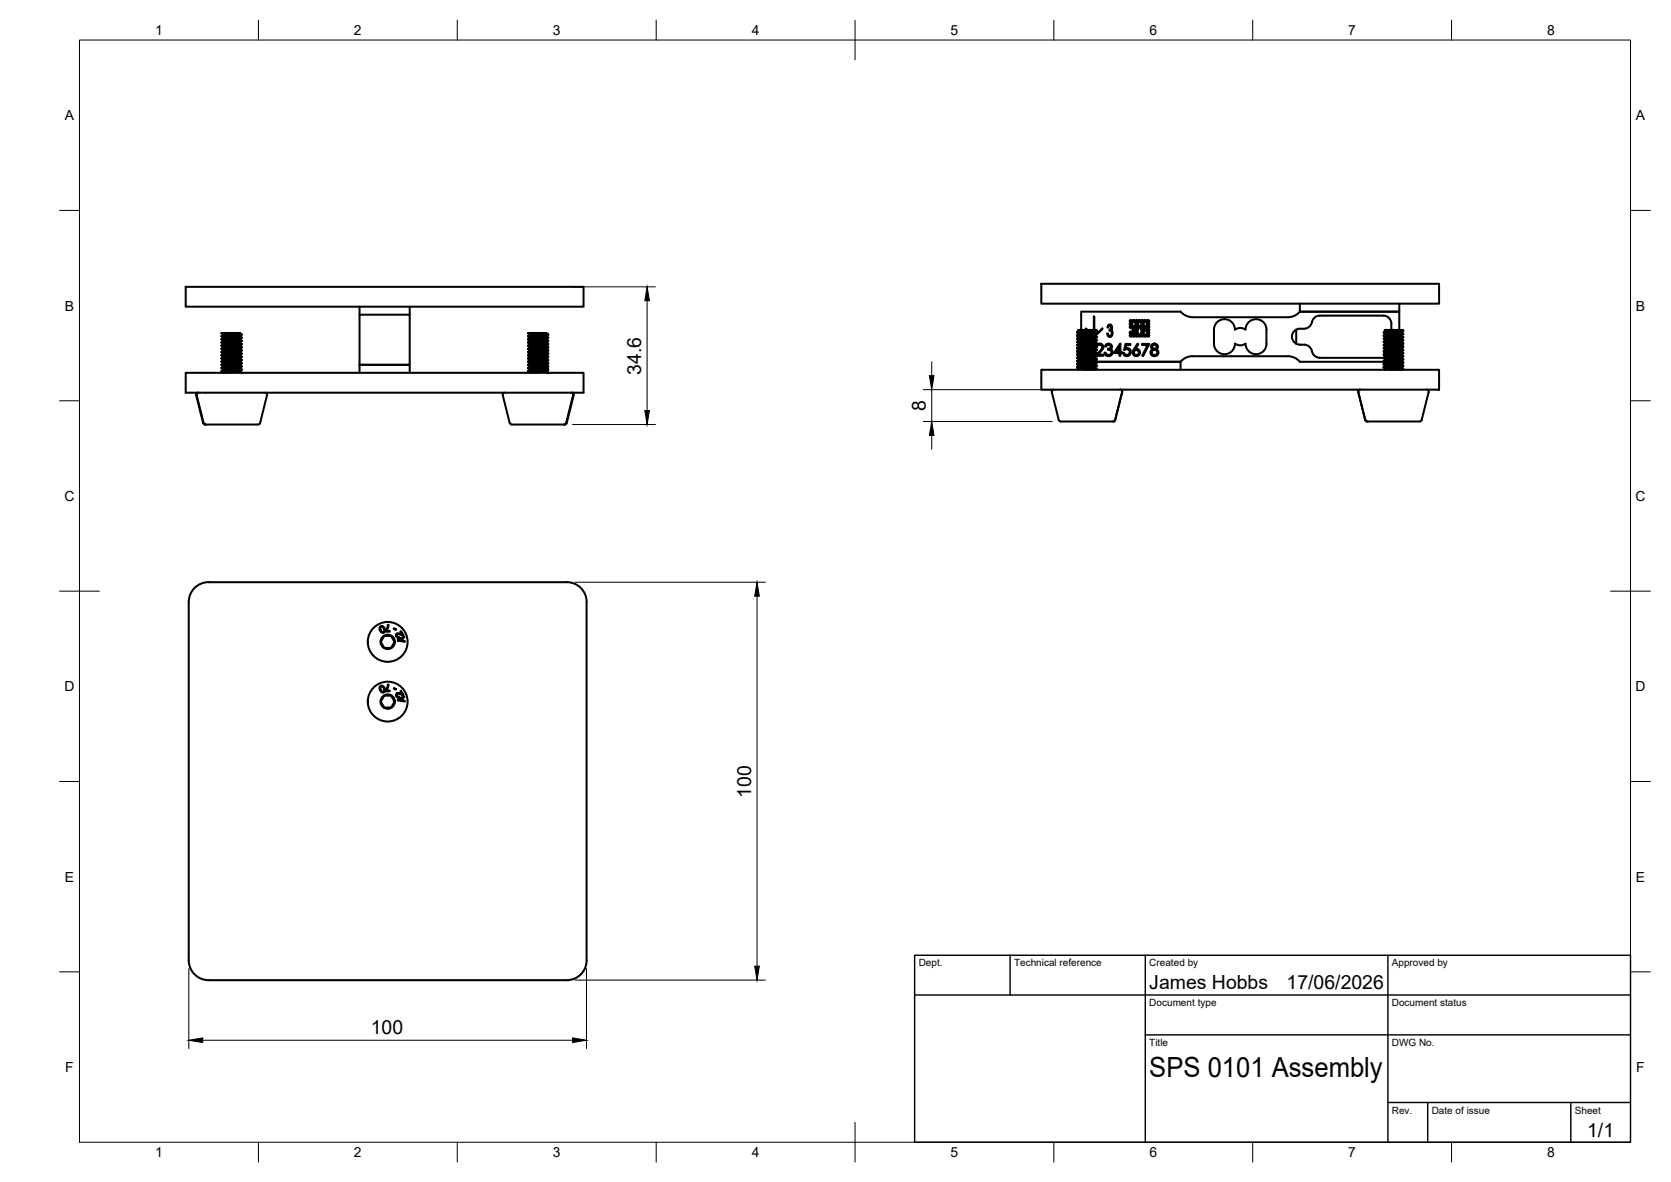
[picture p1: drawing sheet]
<svg xmlns="http://www.w3.org/2000/svg" width="420mm" height="297mm" viewBox="0 0 420 297" stroke-linecap="round" stroke-linejoin="round" font-family="sans-serif">
<!-- layer: Visible -->
<g fill="none" stroke="#000" stroke-width=".51">
<path d="M46.7 72.1h100v5h-100zM90.4 79.1h12.6v12.6h-12.6zM90.4 77.1v2M103 77.1v2M261.8 71.3h100v5h-100zM299.9 79.7l-1.7-.4-1.4-1h-25v4.6M326.8 78.3h25v4.6M326.8 76.3v2h25v-2M326.9 78.3l-1.4 1.1-1.7 .3h-23.9M347.8 79.3h-16a2.17 2.17 0 0 0-2.1 2.1 2.46 2.46 0 0 1-2.9 1.2M347.8 79.3a2 2 0 0 1 2 2v1.6M46.7 93.7h100v5h-100z"/>
<path d="M49.8 98.7l-.4 .2-.1 .4 1.8 7 .6 .4M49.9 98.7l-.3 .2-.2 .4 1.8 7 .5 .4M55.9 83.7h.2M55.9 93.3l-.2 .1 .5 .2M55.9 92.5h-.2l.5 .3M55.9 91.7h-.2l.5 .3M55.9 90.9h-.2l.5 .3M55.9 90.1l-.2 .1 .5 .2M55.9 89.3l-.2 .1 .5 .2M55.9 88.5h-.2l.5 .3M55.9 87.7h-.2l.5 .3M55.9 86.9h-.2l.5 .3"/>
<path d="M55.9 85.3l-.2 .1 .5 .2M55.9 84.5h-.2l.5 .3M55.9 83.7h-.2l.5 .3M55.9 83.7h-.2M55.9 93.4l.4 .2M55.9 92.5l.4 .3M55.9 91.7l.4 .3M55.9 91l.4 .2M55.9 90.2l.4 .2M55.9 89.4l.4 .2M55.9 88.5l.4 .3M55.9 87.7l.4 .3"/>
<path d="M55.9 87l.4 .2M55.9 85.4l.4 .2M55.9 84.5l.4 .3M55.9 83.7l.4 .3M55.9 83.7h.1M55.9 84.4v.1M55.9 85.2v.2M55.9 86.8v.1M55.9 87.6v.1M55.9 88.4v.1M55.9 89.2v.2M55.9 90v.1"/>
<path d="M55.9 90.8v.1M55.9 91.6v.1M55.9 92.4v.1M55.9 84.4l-.2 .1M55.9 85.2l-.2 .2M55.9 86l-.2 .1M55.9 86.8l-.2 .1M55.9 87.6l-.2 .1M55.9 88.4l-.2 .1M55.9 89.2l-.2 .2M55.9 90l-.2 .1M55.9 90.8l-.2 .1"/>
<path d="M55.9 91.6l-.2 .1M55.9 92.4l-.2 .1M55.9 93.2l-.2 .2M56.1 83.7h3.8M56.1 83.7h-.2M56.2 84.8v.1M56.2 85.6v.2M56.2 86.4v.2M56.2 87.2v.2M56.2 88v.1M56.2 88.8v.1M56.2 89.6v.2"/>
<path d="M56.2 90.4v.2M56.2 91.2v.2M56.2 92v.1M56.2 92.8v.1M56.2 93.6v.1M56.2 84.9l-.5 .3M56.2 85.8l-.5 .2M56.2 86.6l-.5 .2M56.2 88.1l-.5 .3M56.2 88.9l-.5 .3M56.2 89.8l-.5 .2M56.2 90.6l-.5 .2"/>
<path d="M56.2 91.3l-.5 .3M56.2 92.1l-.5 .3M56.2 92.9l-.5 .3M56.2 93.6h.1M56.2 92.8h.1M56.2 92h.1M56.2 91.2h.1M56.2 90.4h.1M56.2 89.6h.1M56.2 88.8h.1M56.2 88h.1M56.2 87.2h.1"/>
<path d="M56.2 86.4h.1M56.2 85.6h.1M56.2 84.8h.1M56.2 84l-.5 .4M56.3 92.9h-.1M56.3 92.1h-.1M56.3 91.3h-.1M56.3 90.5l-.1 .1M56.3 89.7l-.1 .1M56.3 88.9h-.1M56.3 88.1h-.1M56.3 87.3l-.6 .3"/>
<path d="M56.3 86.5l-.1 .1M56.3 85.7l-.1 .1M56.3 84.9h-.1M56.3 84.1h-.1M56.3 84.8v.1M56.3 85.6v.2M56.3 86.4v.2M56.3 87.2v.2M56.3 88v.1M56.3 88.8v.1M56.3 89.6v.2M56.3 90.4v.2"/>
<path d="M56.3 91.2v.2M56.3 92v.1M56.3 92.8v.1M56.3 93.6v.1M56.3 92.9l-.4 .5M56.3 84.1l-.4 .3M56.3 84.9l-.4 .3M56.3 85.8l-.4 .2M56.3 86.6l-.4 .2M56.3 87.3l-.4 .3M56.3 88.1l-.4 .3M56.3 88.9l-.4 .3"/>
<path d="M56.3 89.8l-.4 .2M56.3 90.6l-.4 .2M56.3 91.3l-.4 .3M56.3 92.1l-.4 .3M60.3 93.2l-4 .4M60.3 92.4l-4 .4M60.3 91.6l-4 .4M60.3 90.8l-4 .4M60.3 90l-4 .4M60.3 89.2l-4 .4M60.3 88.4l-4 .4M60.3 87.6l-4 .4"/>
<path d="M60.3 86.8l-4 .4M60.3 84.4l-4 .4M60.3 93.4l-3.6 .3M60.3 91.8l-4 .3M60.3 90.2l-4 .4M60.3 88.6l-4 .3M60.3 87.8l-4 .3M60.3 87l-4 .3M60.3 86.2l-4 .4M60.3 85.4l-4 .4M60.3 84.6l-4 .3M60.3 83.8l-4 .3"/>
<path d="M60.3 83.8l-3.3 .1-.7 .1v.1M60.3 92.4l-.2 .2-3.8 .3M60.3 91l-4 .3M60.3 89.2l-.3 .2-3.7 .4M60.3 87l.4 .2-4.8 .4M60.3 89.4l.4 .2-4.8 .4M60.3 90.2l.4 .2-4.8 .4M60.3 84.4v.2M60.3 85.2v.2M60.3 86v.2M60.3 86.8v.2M60.3 87.6v.2"/>
<path d="M60.3 88.4v.2M60.3 90v.2M60.3 90.8v.2M60.3 91.6v.2M60.3 93.2v.2M60.3 93.4l.4 .2M60.3 92.5l.4 .3M60.3 91.8l.4 .2M60.3 91l.4 .2M60.3 88.5l.4 .3M60.3 87.8l.4 .2M60.3 86.2l.4 .2"/>
<path d="M60.3 85.4l.4 .2M60.3 84.5l.4 .3M60.3 83.8l.4 .2M60.7 84l-4.8 .4M60.7 88l-4.8 .4M60.7 88.8l-4.8 .4M60.7 91.2l-4.8 .4M60.7 92l-4.8 .4M60.7 92.8l-4.8 .4M60.7 92.9l-4.8 .5M60.7 92.1l-4.8 .4M60.7 91.3l-4.8 .4"/>
<path d="M60.7 90.4l-.3 .2-4.5 .4M60.7 89.6l-.1 .2-4.7 .4M60.7 88.9l-4.8 .5M60.7 88.1l-4.8 .4M60.7 87.2l-.4 .2-4.4 .3M60.7 86.5l-4.8 .5M60.7 85.7l-4.8 .4 .4 .3M60.7 84.9l-4.8 .5M60.7 84.1l-4.8 .4M60.7 85.8l-.6 .3-3.8 .3M60.7 84.9l-.7 .4-3.7 .3M60.7 84.8l-4.8 .4"/>
<path d="M60.7 85.6l-4.5 .3-.5 .2 .5 .3M60.7 86.4l-4.8 .4M60.7 93.6l-.2 .1M60.7 92.9l-.4 .3M60.7 92.1l-.4 .3M60.7 91.4l-.4 .2M60.7 90.6l-.4 .2M60.7 89.8l-.4 .2M60.7 88.9l-.4 .3M60.7 88.1l-.4 .3M60.7 87.4l-.4 .2M60.7 86.6l-.4 .2"/>
<path d="M60.7 84.1l-.4 .3M60.7 84v.1M60.7 84.8v.1M60.7 85.6v.1M60.7 86.4v.1M60.7 88v.1M60.7 88.8v.1M60.7 91.2v.1M60.7 92v.1M60.7 92.8v.1M60.7 93.6v.1M66.7 98.7l.4 .2v.4l-1.7 7"/>
<path d="M90.4 93.7v-2h12.6v2M126.9 98.7l-.4 .2-.1 .4 1.8 7a1.26 1.26 0 0 0 1.5 .4h12.2M132.8 84.4v.1M132.8 85.2v.2M132.8 86.8v.1M132.8 87.6v.1M132.8 88.4v.1M132.8 89.2v.2M132.8 90v.1M132.8 90.8v.1M132.8 91.6v.1M132.8 92.4v.1"/>
<path d="M132.8 93.2v.2M132.8 93.4l.5 .2M132.8 92.5l.5 .3M132.8 91.7l.5 .3M132.8 91l.5 .2M132.8 90.2l.5 .2M132.8 89.4l.5 .2M132.8 88.5l.5 .3M132.8 87.7l.5 .3M132.8 87l.5 .2M132.8 85.4l.5 .2M132.8 84.5l.5 .3"/>
<path d="M132.8 83.7l.5 .3M133.1 83.7h3.8M133.1 83.7h-.3M133.3 84.8v.1M133.3 85.6v.2M133.3 86.4v.2M133.3 87.2v.2M133.3 88v.1M133.3 88.8v.1M133.3 89.6v.2M133.3 90.4v.2M133.3 91.2v.2"/>
<path d="M133.3 92v.1M133.3 92.8v.1M133.3 93.6v.1M133.3 84.1l-.5 .3M133.3 84.9l-.5 .3M133.3 85.8l-.5 .2M133.3 86.6l-.5 .2M133.3 88.1l-.5 .3M133.3 88.9l-.5 .3M133.3 89.8l-.5 .2M133.3 90.6l-.5 .2M133.3 91.3l-.5 .3"/>
<path d="M133.3 92.1l-.5 .3M133.3 92.9l-.5 .3M137.2 91.6l-3.9 .4M137.2 93.2l-3.9 .4M137.2 92.4l-3.9 .4M137.2 90.8l-3.9 .4M137.2 90l-3.9 .4M137.2 89.2l-3.9 .4M137.2 88.4l-3.9 .4M137.2 87.6l-3.9 .4M137.2 86.8l-3.9 .4M137.2 86l-3.9 .4"/>
<path d="M137.2 85.2l-3.9 .4M137.2 84.4l-3.9 .4M137.2 83.7l-3.7 .2-.2 .2M137.2 93.4l-3.6 .3M137.2 92.4l-.2 .2-3.7 .3M137.2 91.8l-3.9 .3M137.2 91l-3.9 .3M137.2 90.2l-3.9 .4M137.2 89.2v.2h-.2l-3.7 .4M137.2 88.6l-3.9 .3M137.2 87.8l-3.9 .3M137.2 87l-3.7 .3-.7 .3"/>
<path d="M137.2 86.2l-3.9 .4M137.2 85.4l-3.9 .4M137.2 84.6l-3.9 .3M137.2 83.8l-3.9 .3M137.2 83.8l.5 .2-4.9 .4M137.2 84.5l.5 .3-4.9 .4M137.2 85.4l.5 .2-4.5 .3-.4 .2M137.2 86.2l.5 .2-4.9 .4M137.2 87l.5 .2-4.9 .4M137.2 87.8l.5 .2-4.9 .4M137.2 88.5l.5 .3-4.9 .4M137.2 89.4l.5 .2-4.9 .4"/>
<path d="M137.2 90.2l.5 .2-4.9 .4M137.2 91l.5 .2-4.9 .4M137.2 91.8l.5 .2-4.9 .4M137.2 92.5l.5 .3-4.9 .4M137.2 93.4l.5 .2-.2 .1M137.2 83.7l.2 .1M137.2 83.7v.1M137.2 84.4v.2M137.2 85.2v.2M137.2 86v.2M137.2 86.8v.2M137.2 87.6v.2"/>
<path d="M137.2 88.4v.2M137.2 90v.2M137.2 90.8v.2M137.2 91.6v.2M137.2 93.2v.2M137.4 90.2l.4 .2-.5 .2-4.5 .4M137.4 89.4l.4 .2-.3 .2-4.7 .4M137.4 87l.4 .2-.5 .2-4.5 .3M137.4 93.4h-.1M137.4 92.4l-.1 .2M137.4 91.8h-.1M137.4 91h-.1"/>
<path d="M137.4 90.2h-.1M137.4 89.2l-.1 .2M137.4 88.6h-.1M137.4 87.8h-.1M137.4 87h-.1M137.4 86.2h-.1M137.4 85.4h-.1M137.4 84.6h-.1M137.4 83.8h-.1M137.4 84.4v.2M137.4 85.2v.2M137.4 86v.2"/>
<path d="M137.4 86.8v.2M137.4 87.6v.2M137.4 88.4v.2M137.4 90v.2M137.4 90.8v.2M137.4 91.6v.2M137.4 93.2v.2M137.4 93.4l.4 .2M137.4 92.5l.4 .3M137.4 91.8l.4 .2M137.4 91l.4 .2M137.4 88.5l.4 .3"/>
<path d="M137.4 87.8l.4 .2M137.4 86.2l.4 .2M137.4 85.4l.4 .2M137.4 84.5l.4 .3M137.4 83.8l.4 .2M137.7 92.9l-.5 .3M137.7 92.1l-.5 .3M137.7 91.4l-.5 .2M137.7 90.6l-.5 .2M137.7 89.8l-.5 .2M137.7 88.9l-.5 .3M137.7 88.1l-.5 .3"/>
<path d="M137.7 87.4l-.5 .2M137.7 86.6l-.5 .2M137.7 85.8l-.5 .2M137.7 84.9l-.5 .3M137.7 84.1l-.5 .3M137.7 92l-.2 .2-4.7 .3M137.7 91.2l-.4 .2-4.5 .3M137.7 88.8l-.5 .2-4.4 .4M137.7 88l-.2 .2-4.7 .3M137.7 86.4l-.4 .2-4.5 .4M137.7 85.6l-.2 .2-4.7 .3 .5 .3M137.7 84.8l-.5 .2-4.4 .4"/>
<path d="M137.8 92.8l-.6 .2-4.4 .4M137.8 84l-.3 .2-4.7 .3M137.8 92.9l-.2 .1M137.8 92.1l-.2 .1M137.8 91.3l-.2 .1M137.8 90.4l-.2 .2M137.8 89.6l-.2 .2M137.8 88.9l-.2 .1M137.8 88.1l-.2 .1M137.8 87.2l-.2 .2M137.8 86.5l-.2 .1M137.8 85.7l-.2 .1"/>
<path d="M137.8 84.9l-.2 .1M137.8 84.1l-.2 .1M137.8 92.9l-.6 .3M137.8 92.1l-.6 .3M137.8 91.4l-.6 .3M137.8 90.6l-.6 .3M137.8 89.8l-.6 .3M137.8 88.9l-.6 .3M137.8 88.1l-.6 .3M137.8 87.4l-.6 .3M137.8 86.6l-.6 .3M137.8 85.8l-.6 .2"/>
<path d="M137.8 84.9l-.6 .3M137.8 84.1l-.6 .3M137.8 84.8l-.1 .1M137.8 85.6l-.1 .1M137.8 86.4l-.1 .1M137.8 88l-.1 .1M137.8 88.8l-.1 .1M137.8 91.2l-.1 .1M137.8 92l-.1 .1M137.8 93.6h-.1M137.8 84v.1M137.8 84.8v.1"/>
<path d="M137.8 85.6v.1M137.8 86.4v.1M137.8 88v.1M137.8 88.8v.1M137.8 91.2v.1M137.8 92v.1M137.8 92.8v.1M137.8 93.6v.1M143.6 98.7l.4 .2 .1 .4M143.8 98.7l.4 .2 .1 .4-1.8 7-.3 .3-.3 .1M144.1 99.3l-1.8 7M261.8 92.9h100v5h-100z"/>
<path d="M265 97.9l-.4 .2-.1 .4 1.7 7 .5 .4M270.8 92.4l.5 .3M270.8 91.6l.5 .2M270.8 90.8l.5 .2M270.8 90l.5 .2M270.8 89.2l.5 .3M270.8 88.4l.5 .3M270.8 87.6l.5 .2M270.8 86l.5 .2M270.8 85.2l.5 .3M270.8 83.6l.5 .2M270.8 85.1v.1"/>
<path d="M270.8 85.9v.1M270.8 87.5v.1M270.8 88.3v.1M270.8 89.1v.1M270.8 89.9v.1M270.8 90.7v.1M270.8 91.5v.1M270.8 92.3v.1M271.3 83v.2M271.3 83.8v.2M271.3 85.4v.2M271.3 86.2v.2"/>
<path d="M271.3 87v.2M271.3 87.8v.2M271.3 88.6v.2M271.3 89.4v.2M271.3 90.2v.2M271.3 91v.2M271.3 91.8v.2M271.3 92.6v.2M271.3 90.4l-.5 .2M271.3 86.4l-.5 .2M271.3 83.2l-.5 .2M271.3 84l-.5 .3"/>
<path d="M271.3 84.8l-.5 .3M271.3 85.6l-.5 .3M271.3 87.2l-.5 .2M271.3 88l-.5 .3M271.3 89.6l-.5 .3M271.3 91.2l-.5 .2M271.3 92.8l-.2 .1M272.1 82.9h-1l.2 .1M273.2 82.9l-.2-.4 .5 .4M274.5 82.9l-3.2 .1M275 82.9v-3.4h.2v3.4M275.3 92.3l-4 .3"/>
<path d="M275.3 91.4l-4 .4M275.3 90.7l-4 .3M275.3 89.9l-4 .3M275.3 89.1l-4 .3M275.3 88.3l-4 .3M275.3 87.4l-4 .4M275.3 85.9l-4 .3M275.3 85.1l-4 .3M275.3 84.3l-3.6 .2-.4 .1v.2M275.3 83.4l-4 .4M275.3 92.4l-4 .4M275.3 91.6l-3.9 .4-.6 .3"/>
<path d="M275.3 90.8l-4 .4M275.3 90l-4 .4M275.3 89.2l-4 .4M275.3 88.4l-3.7 .3-.8 .4M275.3 87.6l-4 .4M275.3 86.8l-4 .4M275.3 86l-4 .4M275.3 85.2l-4 .4M275.3 84.4l-4 .4M275.3 83.6l-4 .4M275.3 90.8l.4 .3-4.9 .4M275.3 91.6l.5 .3-5 .4"/>
<path d="M275.3 83.4v.2M275.3 84.3v.1M275.3 85.1v.1M275.3 85.9v.1M275.3 86.6v.2M275.3 87.4v.2M275.3 88.3v.1M275.3 89.1v.1M275.3 89.9v.1M275.3 90.6v.2M275.3 91.4v.2M275.3 92.3v.1"/>
<path d="M275.3 92.4l.4 .3M275.3 90l.4 .3M275.3 89.2l.4 .3M275.3 88.4l.4 .3M275.3 87.6l.4 .2M275.3 86.8l.4 .2M275.3 86l.4 .3M275.3 85.2l.4 .3M275.3 84.4l.4 .3M275.3 83.6l.4 .2M275.5 87.3h.3l.4-.6a.72 .72 0 0 1 1 .5 .72 .72 0 0 1-.5 .9l-1.2 1.2M275.5 84.1l-.2 .2"/>
<path d="M275.6 87l.5-.6 .5-.1 .5 .2 .3 .6-.2 .7-1.1 1.3h1.4v.3h-1.8M275.7 92.8l-1.3 .1M275.7 90.4l-4.8 .4M275.7 89.6l-4.8 .4M275.7 88.8l-4.8 .4M275.7 88l-4.8 .4M275.7 86.4l-4.9 .4 .5 .2M275.7 85.6l-4.8 .4M275.7 84.8l-4.8 .4M275.7 84l-4.9 .4 .5 .3M275.7 86.4l-.6 .3-3.8 .3M275.7 83l-1.3-.1-3.1 .3"/>
<path d="M275.7 83l-4.5 .4-.4 .2M275.7 83.8l-4.7 .4-.2 .2M275.7 84.7l-4.9 .4M275.7 85.5l-4.9 .4M275.7 86.3l-4.4 .3-.5 .2M275.7 87l-4.9 .5M275.7 87.8l-4.9 .5M275.7 88.7l-4.9 .4M275.7 89.5l-4.9 .4M275.7 90.3l-4.9 .4M275.7 92.7l-3.5 .2M275.7 92.8l-.2 .1"/>
<path d="M275.7 92l-.4 .3M275.7 91.2l-.4 .2M275.7 90.4l-.4 .3M275.7 89.6l-.4 .3M275.7 88.8l-.4 .3M275.7 88l-.4 .3M275.7 87.2l-.4 .2M275.7 85.6l-.4 .3M275.7 84.8l-.4 .3M275.7 84l-.4 .3M275.7 83.2l-.4 .2M275.8 83.9l1.4-1.4v.2l-1.8 1.7"/>
<path d="M275.8 91.9l-.4 .2-4.5 .3M275.8 91.1l-.4 .2-4.6 .3M275.8 87.2l-5 .4M275.8 83.2l-5 .4M275.8 83.1v.1M275.8 83.9v.1M275.8 84.7v.1M275.8 85.5v.1M275.8 86.3v.1M275.8 87.1v.1M275.8 87.9v.1M275.8 88.7v.1"/>
<path d="M275.8 89.5v.1M275.8 90.3v.1M275.8 92.7v.1M278.1 86.6l.5-.3 .7 .2 .3 .4-.1 .5a.31 .31 0 0 0-.2 .3 .31 .31 0 0 0 .3 .3l.1 .8-.6 .7-.9-.1-.5-.7 .3-.1a.72 .72 0 0 0 1 .6 .72 .72 0 0 0 .2-1.2l-.6-.1v-.3l.7-.3v-.4l-.7-.2-.5 .4h-.3zM278.7 81.8l.3-.3 .4 .2 .2 .9a.46 .46 0 0 0 .1 .8v.7l-.4 .6-.7-.2-.2-.7h.2a.55 .55 0 0 0 .7 .5 .55 .55 0 0 0 .2-.9l-.5-.3v-.3l.4-.3v-.5l-.4-.1-.6 .4zM281.5 87.1v1.3h-.9zM281.7 86.3v2.1h.4v.3h-.4v.7h-.2v-.7h-1.5zM281.7 97.9l.4 .2 .1 .4-1.8 7a1.31 1.31 0 0 1-1.5 .4h-12.2M283 86.4h1.2v.3h-1l-.2 .8 1 .1 .3 .7-.1 .7-.7 .5-.7-.1-.4-.7h.2l.3 .4 .3 .1 .5-.1 .3-.4 .1-.4-.3-.4-.5-.1-.6 .1zM286 86.3l.2 .2-.8 1.2 .9 .1 .3 .5v.4l-.4 .7-.6 .1-.6-.4-.2-.6zM287.1 86.4h1.9l-1.6 3.1-.2-.1 1.3-2.7h-1.4zM289.6 86.6l.6-.3 .5 .1 .4 .4v.6a.33 .33 0 0 0-.3 .4 .33 .33 0 0 0 .3 .3l.2 .3-.2 .7-.2 .2-.7 .2-.5-.1-.4-.5 .2-.9a.31 .31 0 0 0 .3-.3 .31 .31 0 0 0-.3-.3l-.1-.4z"/>
<path d="M299.9 89.5h23.9l1.7 .4 1.4 1M299.9 89.5l-1.7 .4-1.4 1h-21.3h21.3v2M306.2 80.8a2.63 2.63 0 0 1 2.8-.3 2.63 2.63 0 0 1 1.5 2.3 2.27 2.27 0 0 1 2.7 0 2.62 2.62 0 0 1 2.6-2.6 2.62 2.62 0 0 1 2.6 2.7l.1 3.5a2.64 2.64 0 0 1-2.7 2.6 2.64 2.64 0 0 1-2.6-2.6 2.29 2.29 0 0 1-2.7 0 2.64 2.64 0 0 1-2.6 2.6 2.64 2.64 0 0 1-2.7-2.6v-3.6a2.63 2.63 0 0 1 1-2zM325.9 82.8v3.6M326.8 86.6a2.41 2.41 0 0 1 3.2 2.1 2 2 0 0 0 1.8 1.2M326.8 90.9h21.4l.2 .1M326.8 82.6a2 2 0 0 0-2 2 2 2 0 0 0 2 2M331.8 89.9h16M342 97.9l-.4 .2-.1 .4 1.8 7a1.26 1.26 0 0 0 1.5 .4h11.2a1.31 1.31 0 0 0 1.5-.4l1.7-7-.1-.4-.4-.2M347.9 91.5v.1M347.9 92.3v.1M347.9 89.9h-.1"/>
<path d="M347.9 92.4l.5 .3M347.9 91.6l.5 .2M347.9 90.8l.5 .2M347.9 90l.5 .2M347.9 89.2l.5 .3M347.9 88.4l.5 .3M347.9 87.6l.5 .2M347.9 86l.5 .2M347.9 85.2l.5 .3M347.9 83.6l.5 .2M347.9 85.1v.1M347.9 85.9v.1"/>
<path d="M347.9 87.5v.1M347.9 88.3v.1M347.9 89.1v.1M347.9 89.9v.1M347.9 90.7v.1M348.4 91l-.5 .4M348.4 83v.2M348.4 83.8v.2M348.4 85.4v.2M348.4 86.2v.2M348.4 87v.2M348.4 87.8v.2"/>
<path d="M348.4 88.6v.2M348.4 89.4v.2M348.4 90.2v.2M348.4 91v.2M348.4 91.8l-.5 .5M349.2 82.9h-1l.2 .1M351.5 82.9l-3.1 .1M352.4 92.4l-3.7 .3-.5 .2 .2-.3M352.4 91.6l-3.9 .4-.6 .3M352.4 90l-3.9 .3-.6 .3M352.4 88.4l-3.8 .3-.7 .4M352.4 87.6l-3.8 .3-.7 .4"/>
<path d="M352.4 86.8l-3.8 .3-.7 .3M352.4 86l-3.9 .3-.6 .3M352.4 85.2l-3.9 .3-.6 .4M352.4 84.4l-3.8 .3-.7 .4M352.4 83.6l-3.8 .3-.7 .4M352.4 90.8l-3.8 .3-.7 .3M352.4 89.2l-3.8 .3-.7 .4M352.4 90.8l.4 .3-4.9 .4M352.4 91.4l.4 .5-4.9 .4M352.4 83.4l.4 .4M352.4 84.3l.4 .4M352.4 85.1l.4 .4"/>
<path d="M352.4 85.9l.4 .4M352.4 86.6l.4 .4M352.4 87.4l.4 .4M352.4 88.3l.4 .4M352.4 89.1v.1M352.4 89.9l.4 .4M352.4 90.6v.2M352.4 92.3l.4 .4M352.4 89.2l.4 .3M352.8 83.8l-4.7 .4-.2 .2M352.8 84.7l-4.9 .4M352.8 85.5l-4.9 .4"/>
<path d="M352.8 86.3l-4.4 .3-.5 .2M352.8 88.7l-4.9 .4M352.8 89.5l-4.9 .4M352.8 90.3l-4.9 .4M352.8 92.7l-3.5 .2M352.8 92.8l-1.3 .1M352.8 91.9l-.3 .2-4.6 .3M352.8 91.1l-.4 .2-4.5 .3M352.8 90.4l-4.9 .4M352.8 89.6l-4.9 .4M352.8 88.8l-4.9 .4M352.8 88l-4.9 .4"/>
<path d="M352.8 87.2l-4.9 .4M352.8 86.4l-4.9 .4 .5 .2M352.8 85.6l-4.9 .4M352.8 84.8l-4.9 .4M352.8 84l-4.9 .4 .5 .3M352.8 83.2l-4.9 .4M352.8 92l-.7 .3-3.7 .3M352.8 91.2l-.5 .3-3.9 .3M352.8 90.4l-.8 .3-3.6 .3M352.8 89.6l-.6 .3-3.8 .3M352.8 88.8l-.7 .3-3.7 .3M352.8 88l-.7 .3-3.7 .3"/>
<path d="M352.8 87.2l-.5 .3-3.9 .3M352.8 86.4l-.8 .3-3.6 .3M352.8 85.6l-.6 .3-3.8 .3M352.8 84.8l-.7 .3-3.7 .3M352.8 84l-.5 .3-3.5 .2-.4 .1v.2M352.8 83.2l-.5 .3-3.9 .3M352.8 83l-1.3-.1-2.2 .2-.9 .1-.5 .2M352.8 83l-4.5 .4-.4 .2M352.8 87l-4.9 .5M352.8 87.8l-4.9 .5M352.8 92.8l-.2 .1M352.8 83.1v.1"/>
<path d="M352.8 83.9v.1M352.8 84.7v.1M352.8 85.5v.1M352.8 86.3v.1M352.8 87.1v.1M352.8 87.9v.1M352.8 88.7v.1M352.8 89.5v.1M352.8 90.3v.1M352.8 92.7v.1M65.4 106.3a1.31 1.31 0 0 1-1.5 .4h-12.2M142.4 106.3l-.5 .4"/>
<path d="M52.5 146.3h90M52.5 146.3a5 5 0 0 0-5 5v90a5 5 0 0 0 5 5M95.5 157.5l.5-.2 .6 .3 .2 .8-.2 .5-.4 .1-.5-.3-.3-.5zM95.7 157.6l.3-.1 .4 .2 .2 .7-.1 .4h-.3l-.4-.3-.2-.5zM96.6 159.8h.7a1.09 1.09 0 0 1 1.5 .9 1.12 1.12 0 0 1-.2 1.6v.1a.93 .93 0 0 1-1.2 .4 1.15 1.15 0 0 1-1.4-1v-.1a.92 .92 0 0 1 .2-1.2zM97.5 157h.2l-.1 .6-.5 .9h.9v.2h-1.1l.4-.8zM99.1 157.9l.5 .3-.1 .1-.5-.3zM99.7 159.3l.5-.1 1 .3-.5-.8 .1-.1 .7 1-.2 .1-1.3-.3-.2 .2v.3l.6 .2v.2h-.4l-.4-.5zM142.5 146.3a5 5 0 0 1 5 5M147.5 151.3v90M95.6 172.5l.5-.2 .5 .3 .2 .8-.1 .4-.6 .2-.4-.3-.3-.7zM95.7 172.6l.3-.1 .4 .2 .2 .7-.1 .4h-.3l-.3-.2z"/>
<path d="M96.6 174.8h.7a1.09 1.09 0 0 1 1.5 .8 1.15 1.15 0 0 1-.2 1.7v.1a.93 .93 0 0 1-1.2 .4 1.21 1.21 0 0 1-1.4-1.1 .92 .92 0 0 1 .2-1.2zM97.5 172h.2l-.1 .6-.5 1h.9v.1h-1.1l.4-.8zM99.1 172.9l.5 .3-.1 .1-.5-.3zM99.7 174.3l.5-.1 1 .3-.5-.8 .1-.1 .7 1-1.6-.2-.1 .5 .6 .2v.2h-.3l-.5-.5zM100 160.8l1.6-.8 .1 .2-.5 .2 .1 .6 .5 .1v.2l-1.7-.3zM100 175.8l1.6-.8 .1 .2-.5 .2 .1 .7h.5v.2l-1.7-.3zM100.3 160.9l.7-.4 .1 .5zM100.3 175.9l.7-.4 .1 .5zM147.5 241.3a5 5 0 0 1-5 5h-90"/>
<circle cx="284.3" cy="84.3" r=".31"/>
<circle cx="284.3" cy="83.6" r=".31"/>
<circle cx="284.3" cy="82.1" r=".31"/>
<circle cx="284.3" cy="81.4" r=".31"/>
<circle cx="284.3" cy="80.7" r=".31"/>
<circle cx="285.1" cy="82.1" r=".31"/>
<circle cx="285.1" cy="84.3" r=".31"/>
<circle cx="285.1" cy="83.6" r=".31"/>
<circle cx="285.1" cy="80.7" r=".31"/>
<circle cx="285.1" cy="82.9" r=".31"/>
<circle cx="285.7" cy="88.6" r=".63"/>
<circle cx="285.8" cy="83.6" r=".31"/>
<circle cx="285.8" cy="80.7" r=".31"/>
<circle cx="285.8" cy="81.4" r=".31"/>
<circle cx="285.8" cy="82.9" r=".31"/>
<circle cx="285.8" cy="84.3" r=".31"/>
<circle cx="285.8" cy="82.1" r=".31"/>
<circle cx="286.5" cy="80.7" r=".31"/>
<circle cx="286.5" cy="82.1" r=".31"/>
<circle cx="286.5" cy="84.3" r=".31"/>
<circle cx="287.2" cy="81.4" r=".31"/>
<circle cx="287.2" cy="83.6" r=".31"/>
<circle cx="287.2" cy="84.3" r=".31"/>
<circle cx="287.2" cy="82.9" r=".31"/>
<circle cx="287.2" cy="80.7" r=".31"/>
<circle cx="287.2" cy="82.1" r=".31"/>
<circle cx="287.9" cy="82.9" r=".31"/>
<circle cx="287.9" cy="80.7" r=".31"/>
<circle cx="287.9" cy="82.1" r=".31"/>
<circle cx="287.9" cy="84.3" r=".31"/>
<circle cx="288.7" cy="84.3" r=".31"/>
<circle cx="288.7" cy="81.4" r=".31"/>
<circle cx="288.7" cy="82.1" r=".31"/>
<circle cx="288.7" cy="83.6" r=".31"/>
<circle cx="288.7" cy="80.7" r=".31"/>
<circle cx="288.7" cy="82.9" r=".31"/>
<circle cx="290.2" cy="87.1" r=".54"/>
<circle cx="290.2" cy="88.5" r=".72"/>
<circle cx="97.5" cy="161.3" r="1.81"/>
<circle cx="97.5" cy="176.3" r="1.81"/>
<circle cx="97.5" cy="161.3" r="5"/>
<circle cx="97.5" cy="176.3" r="5"/>
</g>
<g fill="#000">
<circle cx="279.9" cy="105.9" r=".25"/>
<circle cx="343.8" cy="105.9" r=".25"/>
</g>
<!-- layer: BORDER -->
<g fill="none" stroke="#000" stroke-width=".25">
<path d="M20 10.1h390v276.9h-390zM65 5.1v5M115 5.1v5M165 5.1v5M215 5.1v10M265 5.1v5M315 5.1v5M365 5.1v5M15 52.9h5M410 52.9h5M15 100.7h5M410 100.7h5"/>
<path d="M15 148.6h10M405 148.6h10M15 196.4h5M410 196.4h5M15 244.2h5M410 244.2h5M65 287v5M115 287v5M165 287v5M215 282.1v9.9M265 287v5M315 287v5"/>
<path d="M365 287v5"/>
</g>
<!-- layer: TITLEBLOCK -->
<path d="M230 240.1h180v46.9h-180zM230 250h180M254 240.1v9.9M288 240.1v46.9M349 240.1v46.9M288 260.1h122M349 277.1h61M359 277.1v9.9M395 277.1v9.9" fill="none" stroke="#000" stroke-width=".36"/>
<!-- layer: FD_Dimensions -->
<g fill="none" stroke="#000" stroke-width=".25">
<path d="M143.8 72.1h21M162.7 75.6v27.6M232.2 97.9h32.5M234.3 90.9v3.5M234.3 97.9v8M144 106.7h20.8M232.2 105.9h32.4M234.3 109.4v3.5M144.6 146.3h47.8M190.4 149.8v93M47.5 243.4v20.1M144.6 246.3h47.8"/>
<path d="M147.5 243.4v20.1M51 261.4h93"/>
</g>
<path d="M162.7 72.1l.6 3.5h-1.2zM233.7 94.4h1.1l-.5 3.5zM162.1 103.2h1.2l-.6 3.5zM234.3 105.9l.5 3.5h-1.1zM190.4 146.3l.5 3.5h-1.1zM189.8 242.8h1.1l-.5 3.5zM47.5 261.4l3.5-.6v1.2zM144 260.8l3.5 .6-3.5 .6z" fill="#000" stroke="#000" stroke-width=".25"/>
<text font-size="7" x="289" y="270.6">SPS 0101 Assembly</text>
<g font-size="4.9">
<text x="161.2" y="94.1" transform="rotate(-90 161.2 94.1)">34.6</text>
<text x="232.8" y="103.3" transform="rotate(-90 232.8 103.3)">8</text>
<text x="188.9" y="200.5" transform="rotate(-90 188.9 200.5)">100</text>
<text x="289" y="248.5">James Hobbs</text>
<text x="323.5" y="248.5">17/06/2026</text>
<text x="93.2" y="260">100</text>
<text x="399.1" y="285.7">1/1</text>
</g>
<g font-size="3.5">
<text x="39" y="8.8">1</text>
<text x="89" y="8.8">2</text>
<text x="139" y="8.8">3</text>
<text x="189" y="8.8">4</text>
<text x="239" y="8.8">5</text>
<text x="289" y="8.8">6</text>
<text x="339" y="8.8">7</text>
<text x="389" y="8.8">8</text>
<text x="16.3" y="30.2">A</text>
<text x="411.3" y="30.2">A</text>
<text x="16.3" y="78">B</text>
<text x="411.3" y="78">B</text>
<text x="16.2" y="125.9">C</text>
<text x="411.2" y="125.9">C</text>
<text x="16.2" y="173.7">D</text>
<text x="411.2" y="173.7">D</text>
<text x="16.3" y="221.6">E</text>
<text x="411.3" y="221.6">E</text>
<text x="16.4" y="269.4">F</text>
<text x="411.4" y="269.4">F</text>
<text x="39" y="290.8">1</text>
<text x="89" y="290.8">2</text>
<text x="139" y="290.8">3</text>
<text x="189" y="290.8">4</text>
<text x="239" y="290.8">5</text>
<text x="289" y="290.8">6</text>
<text x="339" y="290.8">7</text>
<text x="389" y="290.8">8</text>
</g>
<g font-size="2.5">
<text x="231" y="242.9">Dept.</text>
<text x="255" y="242.9">Technical reference</text>
<text x="289" y="242.9">Created by</text>
<text x="350" y="242.9">Approved by</text>
<text x="289" y="252.8">Document type</text>
<text x="350" y="252.8">Document status</text>
<text x="289" y="262.9">Title</text>
<text x="350" y="262.9">DWG No.</text>
<text x="350" y="279.9">Rev.</text>
<text x="360" y="279.9">Date of issue</text>
<text x="396" y="279.9">Sheet</text>
</g>
</svg>
